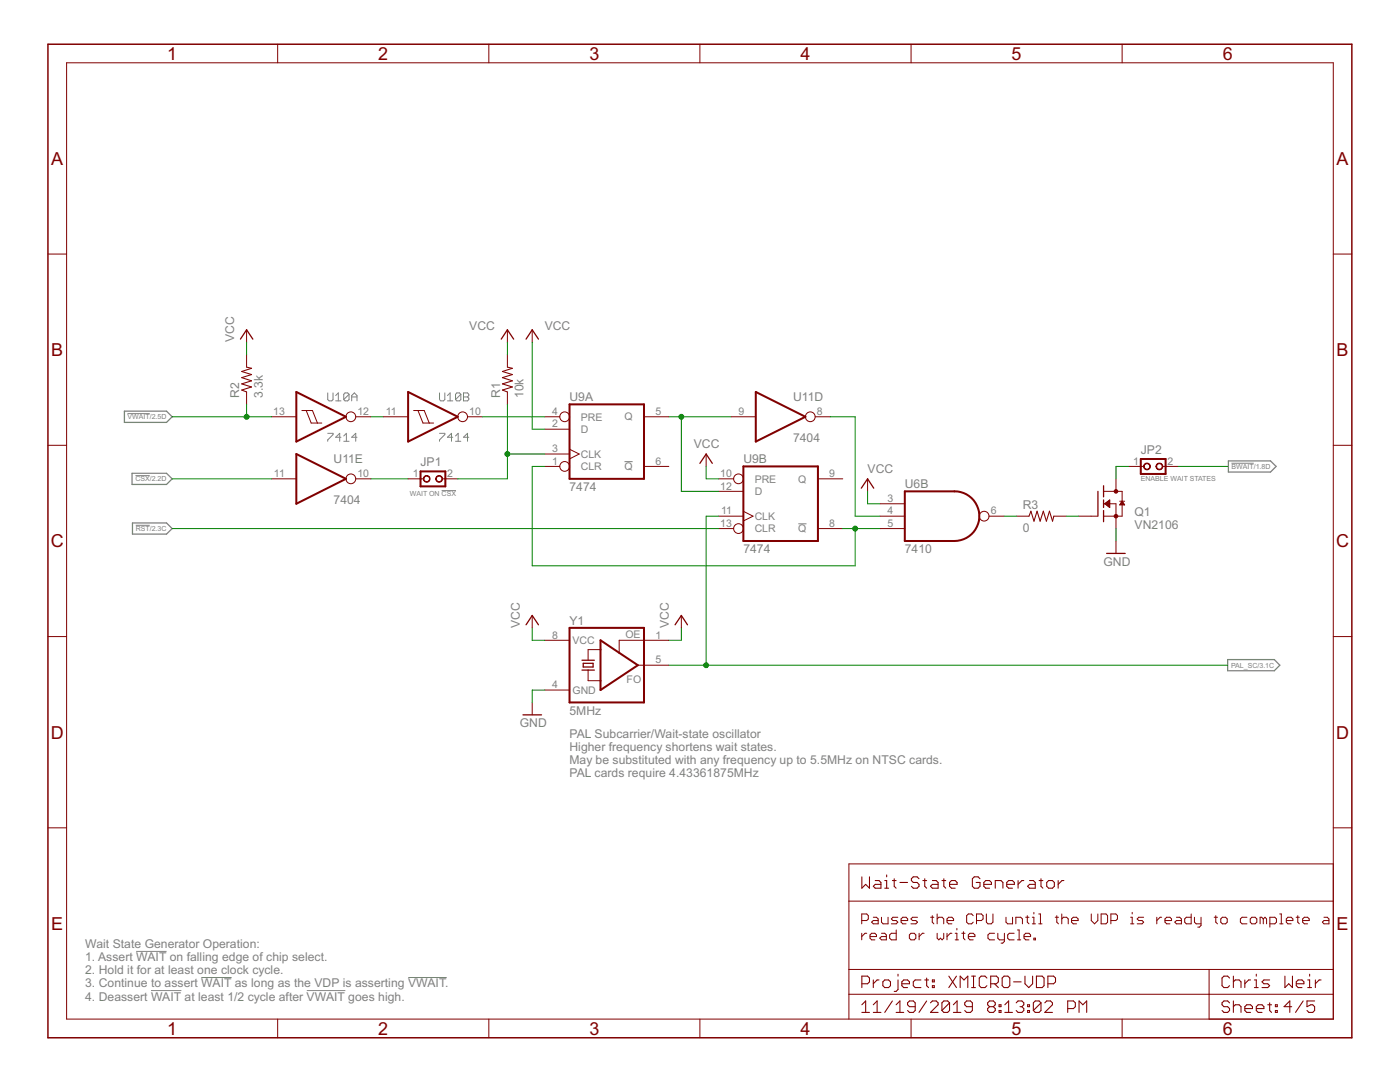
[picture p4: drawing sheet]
<svg xmlns="http://www.w3.org/2000/svg" width="279mm" height="216mm" viewBox="0 0 279 216" stroke-linecap="round" stroke-linejoin="round" font-family="sans-serif">
<g fill="none" stroke="#808080" stroke-width=".2">
<path d="M65.4 78.4v1.3l.3 .3h.5l.3-.3v-1.3M67 80h1.1M67 78.9l.5-.5v1.6M69.7 78.7v1l-.3 .3h-.5l-.3-.3M69.7 78.7l-.3-.3h-.5l-.3 .3v1M69.7 78.7l-1.1 1M70.2 80v-1.1l.5-.5 .5 .5v1.1M70.2 79.2h1M87.7 78.4v1.3l.3 .3h.5l.3-.3v-1.3M89.3 80h1.1M89.3 78.9l.5-.5v1.6M92 78.7v1l-.3 .3h-.5l-.3-.3"/>
<path d="M92 78.7l-.3-.3h-.5l-.3 .3v1M92 78.7l-1.1 1M92.5 78.4h.8l.3 .3v.2l-.3 .3 .3 .3v.2l-.3 .3h-.8zM92.5 79.2h.8M25.4 82.5h4.5M27 94.9h2.9M65.4 86.5h1.1v.2l-1.1 1.1v.3M68.1 87.2h-1.1l.8-.7v1.6M68.6 87l.5-.5v1.6M68.6 88.1h1.1M71.2 87.2h-1l.8-.7v1.6M87.7 86.5h1.1v.2l-1.1 1.1v.3"/>
<path d="M88.1 97.9h2.9M90.4 87.2h-1.1l.8-.7v1.6M90.9 88.1h1.1M90.9 87l.5-.5v1.6M93.6 87.2h-1.1l.8-.7v1.6M124.6 92.1h1.7M245.8 92.4h4.4M27.1 104.8h2.8M159.3 104.5h1.7M27.2 189.8h6M30.1 197.7h6.1M40.2 195.1h6"/>
<path d="M61.2 197.7h7.7M81.5 195.1h7.7"/>
</g>
<path d="M24.8 82h8.4l1.2 1.2-1.2 1.1h-8.4zM26.4 94.4h6.8l1.2 1.1-1.2 1.2h-6.8zM245.2 92h8.4l1.1 1.1-1.1 1.1h-8.4zM26.4 104.4h6.8l1.2 1.1-1.2 1.1h-6.8zM245 131.6h9.3l1.1 1.1-1.1 1.1h-9.3z" fill="none" stroke="#808080" stroke-width=".25"/>
<path d="M9.6 8.8h260.2v198.3h-260.2z" fill="none" stroke="#800000" stroke-width=".3"/>
<g fill="none" stroke="#800000" stroke-width=".2">
<path d="M13.3 12.5h252.8v190.8h-252.8zM55.4 8.8v3.7M97.6 8.8v3.7M139.7 8.8v3.7M181.8 8.8v3.7M223.9 8.8v3.7M9.6 50.7h3.7M266.1 50.7h3.7M49.2 65.8v2.5M49.2 70.8v2.5M49.2 78.2v2.5M101.3 65.8v2.5"/>
<path d="M101.3 70.8v2.5M101.3 78.2v2.5M106.2 65.8v2.5M9.6 88.9h3.7M54.2 83.2h4.9M54.2 95.5h4.9M60.2 81.9h2.2l1 2.5M61.1 81.9l1 2.5h2.1M71 83.2h3M71 95.5h3M76.5 83.2h4.9M81.4 95.5h3.1"/>
<path d="M82.5 81.9h2.2l1 2.5M83.4 81.9l1 2.5h2.1M88.3 95.5h3.1M93.3 83.2h3M108.7 93.1h3M108.7 85.6h5M108.7 90.6h5M108.7 83.2h3M113.7 89.6l1.9 1-1.9 1M128.5 93.1h5M128.5 83.2h5M140.9 90.6v2.5"/>
<path d="M143.4 98h5M143.4 95.5h3M145.9 83.2h4.9M162.7 83.2h3M163.2 95.5h5M173.1 95.5v2.5M220.2 98h3.7v5h-3.7M221.2 99.9h.3M221.4 99.8h.1M222.7 95.5v2.5M225.2 93.1h3.1M232 93.1h3.1"/>
<path d="M266.1 88.9h3.7M143.4 103h5M143.4 105.5h3M148.4 102l1.9 1-1.9 .9M163.2 105.5h5M175.6 103h5M175.6 100.5h5M175.6 105.5h5M197.4 103h3M202.9 103h2.5M210.3 103h2.5M215.3 103h3.7"/>
<path d="M220.2 100.5h2.5v5M220.5 100.5l1-.7v1.5zM220.6 100.4h.9M220.7 100.6h.8M220.7 100.3h.8M220.8 100.8h.7M220.9 100.2h.6M221 100.9h.5M221.1 100.1h.4M221.1 101h.4M221.3 101.1h.2M221.4 101.2h.1"/>
<path d="M222.7 107.9v2.5M223.5 100h1M223.5 100.6h.9M223.6 100.5h.7M223.7 100.4h.5M223.8 100.3h.3M223.8 100.2h.3M223.9 100.1h.1M223.9 100l.6 .8h-1zM9.6 127h3.7M106.2 122.8v2.5M108.7 127.8h5"/>
<path d="M108.7 137.7h5M117.4 133.7v2.1h2.4M119.8 129.6h-2.4v2.1M127.3 132.7h6.2M133.5 127.8h-9.9v2.5M136 122.8v2.5M266.1 127h3.7M106.2 140.2v2.4M9.6 165.2h3.7M169.4 179.8h96.7M266.1 165.2h3.7M266.1 172.4h-96.7v30.9"/>
<path d="M169.4 193.4h96.7M169.4 198.4h96.7M172 183.7h1l.3-.3v-.7l-.3-.3h-1v1.9M172 186.2v1.3M173 186.2h-.4l-.6 .7M173.6 186.9h1.3v-.3l-.3-.4h-.7l-.3 .4v.6l.3 .3h.7M174.3 183h.6l.4 .4v.9h-1l-.4-.3 .4-.3h1M175.9 186.2h.7l.3 .4v.9h-1l-.3-.3 .3-.3h1M175.9 183v1l.3 .3h1v-1.3M178.9 185.6v1.9h-1l-.4-.3v-.6l.4-.4h1M179.2 183h-1l-.3 .4 .3 .3h.7l.3 .3-.3 .3h-1M179.8 183.7h1.3v-.3l-.3-.4h-.6l-.4 .4v.6l.4 .3h.6"/>
<path d="M181.8 186.2h.7l.3 .4v.6l-.3 .3h-.7l-.3-.3v-.6zM183.1 183h-1l-.3 .4 .3 .3h.7l.3 .3-.3 .3h-1M183.4 186.2v1.3M184.4 186.2h-.3l-.7 .7M185.7 183h.7M186.1 182.7v1.3l.3 .3M187 183.4l.4-.4h.6l.3 .4v.9M187 182.4v1.9M187 186.2v1l.4 .3 .3-.3 .3 .3 .3-.3v-1M189 183.7h1.3v-.3l-.3-.4h-.7l-.3 .4v.6l.3 .3h.7M189 186.2v1.3M190 186.2h-.3l-.7 .7"/>
<path d="M190.6 186.2h.4v1.3M190.6 187.5h.7M191 185.3v.3M191.9 186.2h.7M192.3 185.9v1.3l.3 .3M193.3 186.9h1.3v-.3l-.4-.4h-.6l-.3 .4v.6l.3 .3h.6M194.2 182.7l-.3-.3h-.6l-.4 .3v1.3l.4 .3h.6l.3-.3M194.9 183.7h1l.3-.3v-.7l-.3-.3h-1v1.9M196.8 182.4v1.6l.4 .3h.6l.4-.3v-1.6M198.5 186.2h-1l-.3 .4v.6l.3 .3h1M199.1 186.2v1l.4 .3h.9M200.4 186.2v1.7l-.3 .3h-.3"/>
<path d="M200.8 183v1l.3 .3h1v-1.3M202.4 186.2h-1l-.3 .4v.6l.3 .3h1M202.7 184.3v-1.3h1l.3 .4v.9M203.1 187.5h.6M203.1 185.6h.3v1.9M204.4 186.9h1.3v-.3l-.3-.4h-.7l-.3 .4v.6l.3 .3h.7M204.7 183h.7M205 182.7v1.3l.4 .3M206 183h.3v1.3M206 184.3h.7M206.3 182.1v.3M206.3 187.2h.4v.3h-.4z"/>
<path d="M207.3 182.4h.3v1.9M207.3 184.3h.7M210.6 183h.6M210.9 182.7v1.3l.3 .3M211.9 183.4l.3-.4h.7l.3 .4v.9M211.9 182.4v1.9M213.8 183.7h1.4v-.3l-.4-.4h-.6l-.4 .4v.6l.4 .3h.6M217.8 182.4v1.3l.6 .6 .7-.6v-1.3M219.8 182.4h.9l.3 .3v1.3l-.3 .3h-.9zM221.7 183.7h1l.3-.3v-.7l-.3-.3h-1v1.9M225.6 183h.4v1.3M225.6 184.3h.7"/>
<path d="M226 182.1v.3M228.2 183h-.9l-.4 .4 .4 .3h.6l.3 .3-.3 .3h-1M230.9 183v1.3M231.8 183h-.3l-.6 .7M232.5 183.7h1.3v-.3l-.3-.4h-.7l-.3 .4v.6l.3 .3h.7M234.8 183h.6l.4 .4v.9h-1l-.3-.3 .3-.3h1M237.7 182.4v1.9h-1l-.3-.3v-.6l.3-.4h1M238.4 183v1l.3 .3h1M239.7 183v1.7l-.3 .3h-.4M241.3 193.4v9.9M242.3 183h.7M242.6 182.7v1.3l.4 .3"/>
<path d="M243.9 183h.7l.3 .4v.6l-.3 .3h-.7l-.3-.3v-.6zM248.9 183h-1l-.4 .4v.6l.4 .3h1M249.8 183h.7l.3 .4v.6l-.3 .3h-.7l-.3-.3v-.6zM252.1 183.4l-.3-.4h-.3v1.3M252.1 183.4v.9M252.1 183.4l.4-.4 .3 .4v.9M253.4 184.3h1l.3-.3v-.6l-.3-.4h-1v2M255.4 182.4h.3v1.9M255.4 184.3h.7M256.7 183.7h1.3v-.3l-.3-.4h-.7l-.3 .4v.6l.3 .3h.7M258.7 183h.6M259 182.7v1.3l.3 .3"/>
<path d="M260 183.7h1.3v-.3l-.3-.4h-.7l-.3 .4v.6l.3 .3h.7M264.2 183h.7l.3 .4v.9h-1l-.3-.3 .3-.3h1M55.4 203.3v3.8M97.6 203.3v3.8M139.7 203.3v3.8M181.8 203.3v3.8M223.9 203.3v3.8"/>
<circle cx="70" cy="95.5" r=".97"/>
<circle cx="70" cy="83.2" r=".97"/>
<circle cx="92.3" cy="83.2" r=".97"/>
<circle cx="112.7" cy="93.1" r=".97"/>
<circle cx="112.7" cy="83.2" r=".97"/>
<circle cx="147.4" cy="95.5" r=".97"/>
<circle cx="161.7" cy="83.2" r=".97"/>
<circle cx="147.4" cy="105.5" r=".97"/>
<circle cx="196.4" cy="103" r=".97"/>
</g>
<g fill="none" stroke="#800000" stroke-width=".21">
<path d="M49.2 73.3l1 .2-2 .6 2 .6-2 .7 2 .6-2 .6 2 .6-2 .6 1 .4M101.3 73.3l1 .2-2 .6 2 .6-2 .7 2 .6-2 .6 2 .6-2 .6 1 .4M205.4 103l.3-1 .7 2 .6-2 .6 2 .6-2 .6 2 .6-2 .7 2 .2-1M172 175v2.2l.8-.7 .7 .7v-2.2M174.7 175.7h.7l.4 .4v1.1h-1.1l-.4-.4 .4-.3h1.1M176.6 175.7h.4v1.5M176.6 177.2h.7M177 174.6v.4M178.1 175.7h.7M178.5 175.3v1.5l.3 .4M179.6 176.1h1.5M183.4 175.3l-.4-.3h-.7l-.4 .3v.4l.4 .4h.7l.4 .4v.3l-.4 .4h-.7l-.4-.4"/>
<path d="M184.2 175.7h.7M184.6 175.3v1.5l.3 .4M186.1 175.7h.7l.4 .4v1.1h-1.1l-.4-.4 .4-.3h1.1M188 175.7h.7M188.4 175.3v1.5l.3 .4M189.5 176.5h1.5v-.4l-.4-.4h-.7l-.4 .4v.7l.4 .4h.7M195.6 175.3l-.4-.3h-.8l-.3 .3v1.5l.3 .4h.8l.4-.4v-.7h-.8M196.3 176.5h1.6v-.4l-.4-.4h-.8l-.4 .4v.7l.4 .4h.8M198.6 177.2v-1.5h1.2l.4 .4v1.1M200.9 176.5h1.5v-.4l-.3-.4h-.8l-.4 .4v.7l.4 .4h.8M203.2 175.7v1.5M204.3 175.7h-.4l-.7 .8"/>
<path d="M205.5 175.7h.7l.4 .4v1.1h-1.1l-.4-.4 .4-.3h1.1M207.4 175.7h.7M207.8 175.3v1.5l.3 .4M209.3 175.7h.7l.4 .4v.7l-.4 .4h-.7l-.4-.4v-.7zM211.2 175.7v1.5M212.3 175.7h-.4l-.7 .8M172 196.3h1.1l.4-.4v-.7l-.4-.4h-1.1v2.3M174.3 195.5v1.6M175.4 195.5h-.4l-.7 .8M176.6 195.5h.7l.4 .4v.8l-.4 .4h-.7l-.4-.4v-.8zM178.1 199.7l-1.5 2.3M179.2 195.5v1.9l-.4 .4h-.3"/>
<path d="M179.2 194.4v.4M180 196.3h1.5v-.4l-.4-.4h-.7l-.4 .4v.8l.4 .4h.7M183.8 195.5h-1.2l-.3 .4v.8l.3 .4h1.2M184.6 195.5h.7M184.9 195.2v1.5l.4 .4M184.9 199.7l-1.5 2.3M186.1 195.5h.4v.4h-.4zM186.1 196.7h.4v.4h-.4zM189.4 194.8l1.5 2.3M190.9 194.8l-1.5 2.3M191.6 197.1v-2.3l.8 .7 .7-.7v2.3M193.9 194.8h.8"/>
<path d="M193.9 197.1h.8M194.3 194.8v2.3M197 195.2l-.4-.4h-.8l-.4 .4v1.5l.4 .4h.8l.4-.4M197.7 196.3h1.2l.3-.4v-.7l-.3-.4h-1.2v2.3M198.5 196.3l.7 .8M200.4 194.8h.7l.4 .4v1.5l-.4 .4h-.7l-.4-.4v-1.5zM202.3 195.9h1.5M204.6 194.8v1.5l.7 .8 .8-.8v-1.5M206.8 194.8h1.2l.4 .4v1.5l-.4 .4h-1.2zM209.1 196.3h1.2l.4-.4v-.7l-.4-.4h-1.2v2.3M245.4 195.2l-.4-.4h-.7l-.4 .4v1.5l.4 .4h.7l.4-.4M246.1 195.9l.4-.4h.8l.4 .4v1.2"/>
<path d="M246.1 194.8v2.3M246.1 199.7v2.3M248.4 195.5v1.6M249.6 195.5h-.4l-.8 .8M250.3 195.5h.4v1.6M250.3 197.1h.8M250.7 194.4v.4M253.4 195.5h-1.2l-.3 .4 .3 .4h.8l.4 .4-.4 .4h-1.1M256.4 194.8v2.3l.8-.8 .7 .8v-2.3M258.7 196.3h1.5v-.4l-.4-.4h-.7l-.4 .4v.8l.4 .4h.7M260.1 199.7l-1.5 2.3M261 195.5h.4v1.6"/>
<path d="M261 197.1h.7M261.4 194.4v.4M262.4 199.7h-1.6v1.2l.8-.4h.4l.4 .4v.7l-.4 .4h-.8l-.4-.4M262.5 195.5v1.6M263.7 195.5h-.4l-.8 .8M172 202h1.5M172 200.5l.8-.8v2.3M174.3 202h1.5M174.3 200.5l.7-.8v2.3M178.8 202h1.6M178.8 200.5l.8-.8v2.3M182.6 200.9h-1.1l-.4-.4v-.4l.4-.4h.8l.3 .4v1.5l-.3 .4h-.8l-.4-.4"/>
<path d="M185.7 200.1l.4-.4h.7l.4 .4v.4l-1.5 1.5h1.5M189.5 200.1v1.5l-.4 .4h-.7l-.4-.4M189.5 200.1l-.4-.4h-.7l-.4 .4v1.5M189.5 200.1l-1.5 1.5M190.3 200.5l.7-.8v2.3M190.3 202h1.5M194.1 200.9h-1.2l-.4-.4v-.4l.4-.4h.8l.4 .4v1.5l-.4 .4h-.8l-.4-.4M197.5 200.9l-.4-.4v-.4l.4-.4h.7l.4 .4v.4l-.4 .4M197.5 200.9l-.4 .4v.3l.4 .4h.7l.4-.4v-.3l-.4-.4M197.5 200.9h.7M199.4 200.5h.4v.4h-.4zM199.4 201.6h.4v.4h-.4z"/>
<path d="M200.5 202h1.6M200.5 200.5l.8-.8v2.3M202.8 200.1l.4-.4h.7l.4 .4v.4l-.4 .4M203.6 200.9h.3M203.9 200.9l.4 .4v.3l-.4 .4h-.7l-.4-.4M205.1 200.5h.4v.4h-.4zM205.1 201.6h.4v.4h-.4zM207.8 200.1v1.5l-.4 .4h-.8l-.4-.4M207.8 200.1l-.4-.4h-.8l-.4 .4v1.5M207.8 200.1l-1.6 1.5M208.5 200.1l.4-.4h.8l.3 .4v.4l-1.5 1.5h1.5M213.1 201.3h1.1l.4-.4v-.8l-.4-.4h-1.1v2.3"/>
<path d="M215.3 202v-2.3l.8 .8 .8-.8v2.3M245.4 200.1l-.4-.4h-.7l-.4 .4v.4l.4 .4h.7l.4 .4v.3l-.4 .4h-.7l-.4-.4M246.1 200.9l.4-.4h.8l.4 .4v1.1M248.4 201.3h1.6v-.4l-.4-.4h-.8l-.4 .4v.7l.4 .4h.8M250.7 201.3h1.5v-.4l-.3-.4h-.8l-.4 .4v.7l.4 .4h.8M253 200.5h.8M253.4 200.1v1.5l.4 .4M254.5 200.5h.4v.4h-.4zM254.5 201.6h.4v.4h-.4zM257.8 200.9h-1.5l1.1-1.2v2.3"/>
</g>
<g fill="none" stroke="#800000" stroke-width=".25">
<path d="M48 67.7l1.2-1.9 1.3 1.9M100 67.7l1.3-1.9 1.2 1.9M105 67.7l1.2-1.9 1.3 1.9M139.7 92.5l1.2-1.9 1.3 1.9M171.9 97.4l1.2-1.9 1.3 1.9M219.1 98v5M220.2 96.9v2.2M220.2 99.8v1.5M220.2 101.9v2.2M220.9 110.4h3.7M105 124.7l1.2-1.9 1.3 1.9M116.1 133.7h2.5"/>
<path d="M116.1 131.7h2.5M116.4 132.4h2v.7h-2zM134.7 124.7l1.3-1.9 1.2 1.9M104.4 142.6h3.7"/>
</g>
<g fill="#800000" stroke="#800000" stroke-width=".2">
<path d="M230.9 92.6a.68 .68 0 0 1 1.1 .1 .68 .68 0 0 1-.4 1.1 .68 .68 0 0 1-.9-.7h.1a.55 .55 0 0 1 .8-.6 .55 .55 0 0 1 .2 .9 .55 .55 0 0 1-.9-.1l-.2-.2z" fill-rule="evenodd"/>
<path d="M228.4 92.6a.68 .68 0 0 1 1.1 .1 .68 .68 0 0 1-.4 1.1 .68 .68 0 0 1-.9-.7h.1a.55 .55 0 0 1 .8-.6 .55 .55 0 0 1 .2 .9 .55 .55 0 0 1-.9-.1l-.2-.2z" fill-rule="evenodd"/>
<path d="M87.1 95.1a.68 .68 0 0 1 1.1 .1 .68 .68 0 0 1-.4 1 .68 .68 0 0 1-.8-.7h.1a.55 .55 0 0 1 .7-.5 .55 .55 0 0 1 .2 .9 .55 .55 0 0 1-.9-.2l-.1-.2z" fill-rule="evenodd"/>
<path d="M84.6 95.1a.67 .67 0 0 1 1.1 .1 .67 .67 0 0 1-.4 1 .67 .67 0 0 1-.8-.7h.1a.56 .56 0 0 1 .8-.4 .56 .56 0 0 1 .1 .9 .56 .56 0 0 1-.9-.3v-.2h-.1z" fill-rule="evenodd"/>
<circle cx="222.7" cy="103" r=".36"/>
<circle cx="222.7" cy="98" r=".36"/>
</g>
<path d="M59.1 78.2l9.9 5-9.9 4.9zM81.4 78.2l10 5-10 4.9zM150.8 78.2l9.9 5-9.9 4.9zM59.1 90.6l9.9 4.9-9.9 5zM83.9 94.1h5v2.9h-5zM113.7 80.7h14.8v14.8h-14.8zM148.4 93.1h14.8v14.8h-14.8zM180.6 98h9.9a5 5 0 0 1 4.9 5 5 5 0 0 1-4.9 4.9h-9.9zM227.7 91.6h4.9v3h-4.9zM113.7 125.3h14.8v14.9h-14.8zM119.8 127.8l7.5 4.9-7.5 5z" fill="none" stroke="#800000" stroke-width=".4"/>
<g fill="none" stroke="#008000" stroke-width=".2">
<path d="M49.2 68.3v2.5M101.3 68.3v2.5M106.2 68.3v17.3h2.5M34.4 95.5h19.8M34.4 83.2h19.8M49.2 80.7v2.5M74 95.5h7.4M74 83.2h2.5M96.3 83.2h12.4M101.3 80.7v14.8h-9.9M101.3 90.6h7.4M108.7 93.1h-2.5v19.8h64.5v-7.4"/>
<path d="M133.5 83.2h12.4M136 83.2v14.8h7.4M140.9 93.1v2.4h2.5M165.7 83.2h5v19.8h4.9M173.1 98v2.5h2.5M225.2 93.1h-2.5v2.4M235.1 93.1h9.9M34.4 105.5h109M143.4 103h-2.5v29.7M168.2 105.5h7.4M200.4 103h2.5M212.8 103h2.5"/>
<path d="M222.7 105.5v2.4M106.2 125.3v2.5h2.5M108.7 137.7h-2.5v2.5M133.5 132.7h111.5M136 125.3v2.5h-2.5"/>
</g>
<g fill="#008000" stroke="#008000" stroke-width=".2">
<circle cx="140.9" cy="132.7" r=".49"/>
<circle cx="136" cy="83.2" r=".49"/>
<circle cx="170.7" cy="105.5" r=".49"/>
<circle cx="49.2" cy="83.2" r=".49"/>
<circle cx="101.3" cy="90.6" r=".49"/>
</g>
<g font-size="4" fill="#800000">
<text x="33.4" y="11.9">1</text>
<text x="75.5" y="11.9">2</text>
<text x="117.6" y="11.9">3</text>
<text x="159.8" y="11.9">4</text>
<text x="201.9" y="11.9">5</text>
<text x="244" y="11.9">6</text>
<text x="10.2" y="32.9">A</text>
<text x="266.8" y="32.9">A</text>
<text x="10.2" y="71.1">B</text>
<text x="266.8" y="71.1">B</text>
<text x="10.1" y="109.2">C</text>
<text x="266.6" y="109.2">C</text>
<text x="10.1" y="147.4">D</text>
<text x="266.6" y="147.4">D</text>
<text x="10.2" y="185.5">E</text>
<text x="266.8" y="185.5">E</text>
<text x="33.4" y="206.5">1</text>
<text x="75.5" y="206.5">2</text>
<text x="117.6" y="206.5">3</text>
<text x="159.8" y="206.5">4</text>
<text x="201.9" y="206.5">5</text>
<text x="244" y="206.5">6</text>
</g>
<g font-size="2.7" fill="#808080">
<text x="93.6" y="65.8">VCC</text>
<text x="108.7" y="65.8">VCC</text>
<text x="46.7" y="68.3" transform="rotate(-90 46.7 68.3)">VCC</text>
<text x="47.8" y="79.4" transform="rotate(-90 47.8 79.4)">R2</text>
<text x="52.4" y="79.4" transform="rotate(-90 52.4 79.4)">3.3k</text>
<text x="99.8" y="79.4" transform="rotate(-90 99.8 79.4)">R1</text>
<text x="104.5" y="79.4" transform="rotate(-90 104.5 79.4)">10k</text>
<text x="113.7" y="80.1">U9A</text>
<text x="158.3" y="80.1">U11D</text>
<text x="138.4" y="89.4">VCC</text>
<text x="158.3" y="88.1">7404</text>
<text x="66.6" y="92.5">U11E</text>
<text x="83.9" y="93.1">JP1</text>
<text x="148.4" y="92.5">U9B</text>
<text x="173.1" y="94.3">VCC</text>
<text x="227.7" y="90.6">JP2</text>
<text x="66.6" y="100.5">7404</text>
<text x="113.7" y="98">7474</text>
<text x="180.6" y="97.4">U6B</text>
<text x="204.1" y="101.5">R3</text>
<text x="204.1" y="106.2">0</text>
<text x="226.4" y="105.5">VN2106</text>
<text x="226.4" y="103">Q1</text>
<text x="148.4" y="110.4">7474</text>
<text x="180.6" y="110.4">7410</text>
<text x="220.2" y="112.9">GND</text>
<text x="103.7" y="125.3" transform="rotate(-90 103.7 125.3)">VCC</text>
<text x="113.7" y="124.7">Y1</text>
<text x="133.5" y="125.3" transform="rotate(-90 133.5 125.3)">VCC</text>
<text x="113.7" y="142.6">5MHz</text>
<text x="103.7" y="145.1">GND</text>
<text x="113.7" y="147.2">PAL Subcarrier/Wait-state oscillator</text>
<text x="113.7" y="149.8">Higher frequency shortens wait states.</text>
<text x="113.7" y="152.4">May be substituted with any frequency up to 5.5MHz on NTSC cards.</text>
<text x="113.7" y="155">PAL cards require 4.43361875MHz</text>
<text x="17" y="189.2">Wait State Generator Operation:</text>
<text x="17" y="191.8">1. Assert WAIT on falling edge of chip select.</text>
<text x="17" y="194.4">2. Hold it for at least one clock cycle.</text>
<text x="17" y="197">3. Continue to assert WAIT as long as the VDP is asserting VWAIT.</text>
<text x="17" y="199.6">4. Deassert WAIT at least 1/2 cycle after VWAIT goes high.</text>
</g>
<g font-size="2.3" fill="#808080">
<text x="54.5" y="82.8">13</text>
<text x="71.3" y="82.8">12</text>
<text x="77" y="82.8">11</text>
<text x="93.6" y="82.8">10</text>
<text x="110.2" y="82.8">4</text>
<text x="115.9" y="83.9">PRE</text>
<text x="124.6" y="83.9">Q</text>
<text x="130.8" y="82.8">5</text>
<text x="147.4" y="82.8">9</text>
<text x="163" y="82.8">8</text>
<text x="110.2" y="85.3">2</text>
<text x="115.9" y="86.4">D</text>
<text x="54.7" y="95.2">11</text>
<text x="71.3" y="95.2">10</text>
<text x="82.4" y="95.2">1</text>
<text x="89.2" y="95.2">2</text>
<text x="110.2" y="92.7">1</text>
<text x="110.2" y="90.3">3</text>
<text x="115.9" y="93.8">CLR</text>
<text x="115.9" y="91.3">CLK</text>
<text x="124.6" y="93.8">Q</text>
<text x="130.8" y="92.7">6</text>
<text x="143.7" y="95.2">10</text>
<text x="165.5" y="95.2">9</text>
<text x="226.2" y="92.7">1</text>
<text x="233" y="92.7">2</text>
<text x="143.7" y="97.7">12</text>
<text x="150.6" y="98.8">D</text>
<text x="150.6" y="96.3">PRE</text>
<text x="159.3" y="96.3">Q</text>
<text x="177.1" y="100.2">3</text>
<text x="143.7" y="105.1">13</text>
<text x="143.9" y="102.6">11</text>
<text x="150.6" y="106.2">CLR</text>
<text x="150.6" y="103.7">CLK</text>
<text x="159.3" y="106.2">Q</text>
<text x="165.5" y="105.1">8</text>
<text x="177.1" y="102.6">4</text>
<text x="177.1" y="105.1">5</text>
<text x="197.7" y="102.6">6</text>
<text x="110.2" y="127.4">8</text>
<text x="114.3" y="128.5">VCC</text>
<text x="124.8" y="127.3">OE</text>
<text x="130.8" y="127.4">1</text>
<text x="110.2" y="137.3">4</text>
<text x="125.1" y="136.2">FO</text>
<text x="130.8" y="132.4">5</text>
<text x="114.3" y="138.4">GND</text>
</g>
<g font-size="1.6" fill="#808080">
<text x="25.4" y="83.7">VWAIT/2.5D</text>
<text x="245.8" y="93.6">BWAIT/1.8D</text>
<text x="27" y="96.1">CSX/2.2D</text>
<text x="81.8" y="99">WAIT ON CSX</text>
<text x="227.7" y="96">ENABLE WAIT STATES</text>
<text x="27.1" y="106">RST/2.3C</text>
<text x="245.7" y="133.2">PAL_SC/3.1C</text>
</g>
</svg>
